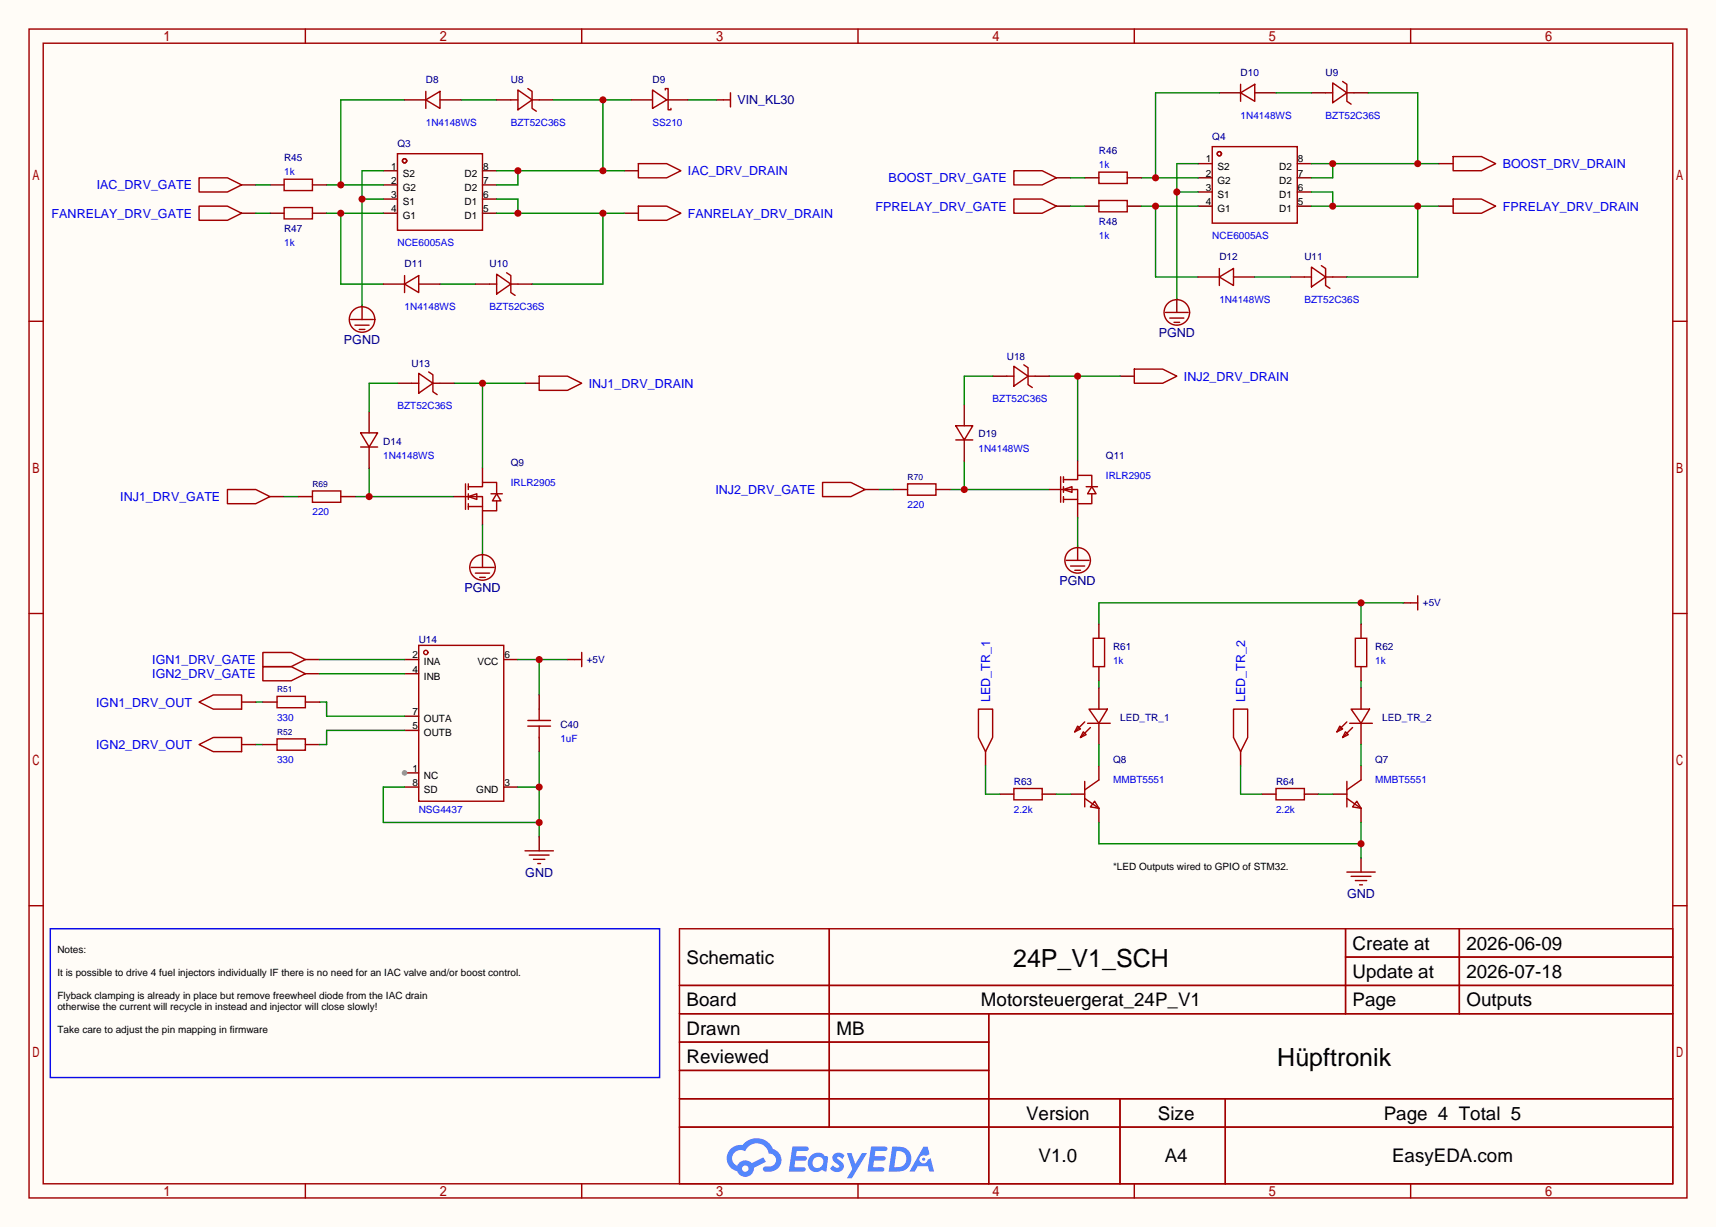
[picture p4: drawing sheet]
<svg xmlns="http://www.w3.org/2000/svg" width="308mm" height="220mm" viewBox="0 0 308 220" stroke-linecap="round" stroke-linejoin="round" font-family="sans-serif">
<path d="M0 0h307.6v220h-307.6z" fill="#fffcf7"/>
<g fill="none" stroke="#a10000" stroke-width=".25">
<path d="M5.2 5.2h297.2v209.6h-297.2zM7.7 7.7h292.1v204.5h-292.1zM54.7 5.2v2.5M104.3 5.2v2.5M153.8 5.2v2.5M203.3 5.2v2.5M252.9 5.2v2.5M5.2 57.6h2.5M299.8 57.6h2.6M5.2 110h2.5M299.8 110h2.6M5.2 162.4h2.5"/>
<path d="M121.8 166.5h178v45.7h-178zM121.8 176.7h178M148.7 166.5v35.6M241.2 166.5v15.2M241.2 171.6h58.6M261.6 166.5v15.2M299.8 162.4h2.6M121.8 181.7h178M121.8 186.8h55.4M121.8 197h178M121.8 191.9h55.4M177.2 181.7v30.5"/>
<path d="M200.8 197v15.2M219.6 197v15.2M54.7 212.2v2.6M104.3 212.2v2.6M121.8 202.1h178M153.8 212.2v2.6M203.3 212.2v2.6M252.9 212.2v2.6"/>
</g>
<g fill="#5487ff">
<path d="M149.5 206.9a1.3 1.3 0 0 1 1.9 .3l-.4 .6a.54 .54 0 0 0-1-.2l.2 .2a1.58 1.58 0 0 1 1 1.5 1.43 1.43 0 0 1-2.4 .2l.5-.6a.64 .64 0 0 0 .5 .5 .64 .64 0 0 0 .6-.3l-.1-.3a1.6 1.6 0 0 1-1.1-1.5z"/>
<path d="M151.8 206.7h.8l.7 2 1.2-2h.9l-2.7 4.5h-.9l1-1.6z"/>
<path d="M142 205.5h1.7a1.31 1.31 0 0 1 1.2 .2 .4 .4 0 0 1-.3 .6h-1.8l-.1 1h1.6a.4 .4 0 0 1 .3 .4 .4 .4 0 0 1-.4 .4h-1.6l-.2 1.2 .8-.1a1.23 1.23 0 0 1 1.2 .2 .39 .39 0 0 1-.4 .6h-2.6z"/>
<path d="M156.1 205.5h1.7a1.32 1.32 0 0 1 1.2 .2 .39 .39 0 0 1-.3 .6h-1.8l-.1 1h1.6a.4 .4 0 0 1 .4 .4 .4 .4 0 0 1-.5 .4h-1.6l-.2 1.1h.8a1.23 1.23 0 0 1 1.2 .2 .39 .39 0 0 1-.4 .6h-2.6z"/>
<path d="M165.5 205.6h.8l.3 1.3-.6 .3a.75 .75 0 0 0-1.1 .3 .75 .75 0 0 0 .5 1.1 .75 .75 0 0 0 .9-.7l.5-.3 .6 2.4h-.8l-.3-.9h-1.8l-.5 .9h-1z"/>
<path d="M159.9 205.6l-.6 4.4h1.4a2.27 2.27 0 0 0 2.7-2.3 2.27 2.27 0 0 0-2.7-2.1zM160.7 206.3a1.5 1.5 0 0 1 1.8 1.6 1.5 1.5 0 0 1-1.9 1.3h-.3z"/>
<path d="M145.4 207.2a1.62 1.62 0 0 0-.4 2.1 1.62 1.62 0 0 0 2 .6l.3-.2 .4 .2 .4 .1 .3-2.4-.1-.3-.5-.1a1.58 1.58 0 0 0-2.4 0zM146 207.7a.98 .98 0 0 1 1.5 .2 .98 .98 0 0 1-.6 1.4 .94 .94 0 0 1-1.2-.4 .94 .94 0 0 1 .3-1.2z"/>
<path d="M131 206a2.37 2.37 0 0 0 1.1 4 1.54 1.54 0 0 0 1.8 1 1.54 1.54 0 0 0 1.2-1.6l2.2-1.1-.5-.8-2.1 1a1.57 1.57 0 0 0-2.6 .5 1.5 1.5 0 0 1-.7-2.1 1.5 1.5 0 0 1 2.2-.5 2.23 2.23 0 0 1 2.3-1.4 2.23 2.23 0 0 1 2 1.8 1.16 1.16 0 0 1 1.2 1.1 1.16 1.16 0 0 1-1.1 1.2h-.7a.47 .47 0 0 0-.5 .4 .47 .47 0 0 0 .4 .5 2.23 2.23 0 0 0 2.2-.6 2.23 2.23 0 0 0 .5-2.3 2.16 2.16 0 0 0-1.3-1.1 3.2 3.2 0 0 0-5.5-.7l-1.1 .1zM133 209.5a.6 .6 0 0 1 1.2 0 .6 .6 0 0 1-1.2 0z"/>
<circle cx="165.6" cy="207.8" r=".28"/>
</g>
<g fill="none" stroke="#a10000" stroke-width=".25">
<path d="M75.1 115.7h15.2v27.9h-15.2z"/>
<circle cx="76.3" cy="117" r=".38"/>
</g>
<path d="M72.5 118.2h2.6M72.5 120.8h2.6M72.5 128.4h2.6M72.5 130.9h2.6M72.5 138.6h2.6" fill="none" stroke="#870000" stroke-width=".25"/>
<circle cx="72.5" cy="138.6" r=".51" fill="#999"/>
<path d="M90.3 118.2h2.5M72.5 141.1h2.6M90.3 141.1h2.5" fill="none" stroke="#870000" stroke-width=".25"/>
<path d="M92.8 118.2h8.9M96.6 118.2v6.4" fill="none" stroke="#008700" stroke-width=".25"/>
<circle cx="96.6" cy="118.2" r=".63" fill="#c00"/>
<path d="M96.6 134.7v15.3M72.5 141.1h-3.8v6.3h27.9M92.8 141.1h3.8" fill="none" stroke="#008700" stroke-width=".25"/>
<g fill="#c00">
<circle cx="96.6" cy="141.1" r=".63"/>
<circle cx="96.6" cy="147.4" r=".63"/>
</g>
<g fill="none" stroke="#870000" stroke-width=".25">
<path d="M94.1 68.7h2.5M86.5 99.2v2.5M54.7 118.2h2.6M101.7 118.2h1.3M43.3 125.9h2.5M43.3 133.5h2.5M47.1 125.9h2.6M47.1 133.5h2.6M54.7 120.8h2.6M54.7 125.9h2.6M54.7 133.5h2.6M96.6 124.6v2.5"/>
<path d="M96.6 132.2v2.5M96.6 150v2.5"/>
</g>
<g fill="none" stroke="#a10000" stroke-width=".25">
<path d="M96.6 67.4h5.1l2.6 1.3-2.6 1.3h-5.1zM47.1 117h5.1l2.5 1.2-2.5 1.3h-5.1zM47.1 119.5h5.1l2.5 1.3-2.5 1.2h-5.1zM84.5 101.7h4M85.2 102.7h2.6M86 103.5h1M103 118.2h1.3M104.3 117v2.5M35.7 125.9l2.5-1.3h5.1v2.5h-5.1zM35.7 133.5l2.5-1.3h5.1v2.5h-5.1zM49.7 124.8h5v2.1h-5zM49.7 132.5h5v2h-5z"/>
<path d="M94.6 130.2h4.1M94.6 129.2h4.1M96.6 127.1v2.1M96.6 130.2v2M94.1 152.5h5.1M94.9 153.3h3.5M95.6 154.1h2.1M96.4 154.8h.5"/>
<circle cx="86.5" cy="101.7" r="2.29"/>
</g>
<path d="M63.6 89h17.8M66.2 83.9v5.1M57.3 118.2h15.2M45.8 125.9h1.3M45.8 133.5h1.3M57.3 120.8h15.2M57.3 125.9h1.2v2.5h14" fill="none" stroke="#008700" stroke-width=".25"/>
<path d="M9 166.5h109.2v26.7h-109.2z" fill="none" stroke="#00c" stroke-width=".25"/>
<circle cx="66.2" cy="89" r=".63" fill="#c00"/>
<path d="M81.4 68.7h12.7M86.5 68.7v15.2" fill="none" stroke="#008700" stroke-width=".25"/>
<circle cx="86.5" cy="68.7" r=".63" fill="#c00"/>
<g fill="none" stroke="#a10000" stroke-width=".25">
<path d="M50.9 37.2h5.1v2h-5.1zM71.2 27.6h15.3v13.7h-15.3zM62.9 57.3h4M63.6 58.3h2.6M64.4 59.1h1M64.6 77.6h3.1l-1.5 2.5zM73.8 68.7h1.3M75.1 66.9l2.5 1.8-2.5 1.8zM76.8 66.7l.8 .5v3l.8 .5M77.6 68.7h1.3M64.6 80.1h3.1"/>
<circle cx="72.5" cy="28.8" r=".38"/>
<circle cx="64.9" cy="57.3" r="2.29"/>
</g>
<g fill="none" stroke="#870000" stroke-width=".25">
<path d="M48.4 38.2h2.5M56 38.2h2.5M68.7 38.2h2.5M68.7 30.6h2.5M68.7 33.1h2.5M68.7 35.7h2.5M86.5 38.2h2.5M86.5 30.6h2.5M86.5 33.1h2.5M86.5 35.7h2.5M64.9 54.7v2.6M66.2 73.8v3.8"/>
<path d="M71.2 68.7h2.6M78.9 68.7h2.5M66.2 80.1v3.8"/>
</g>
<path d="M64.9 35.7h3.8M68.7 30.6h-3.8v24.1" fill="none" stroke="#008700" stroke-width=".25"/>
<circle cx="64.9" cy="35.7" r=".63" fill="#c00"/>
<path d="M72.5 17.9h-11.4v15.2M82.7 17.9h6.3M58.5 33.1h10.2M50.9 89h2.6" fill="none" stroke="#008700" stroke-width=".25"/>
<path d="M43.3 33.1h2.5M111.9 38.2h2.5M48.4 89h2.5" fill="none" stroke="#870000" stroke-width=".25"/>
<path d="M35.7 31.9h5.1l2.5 1.2-2.5 1.3h-5.1zM114.4 37h5.1l2.5 1.2-2.5 1.3h-5.1zM40.8 87.8h5l2.6 1.2-2.6 1.3h-5z" fill="none" stroke="#a10000" stroke-width=".25"/>
<circle cx="61.1" cy="33.1" r=".63" fill="#c00"/>
<path d="M76.3 17.9l2.6-1.5v3zM76.3 16.4v3M91.6 17.9h1.2M92.8 16.1l2.6 1.8-2.6 1.8zM94.6 15.9l.8 .5v3l.7 .5M95.4 17.9h1.2" fill="none" stroke="#a10000" stroke-width=".25"/>
<path d="M72.5 17.9h3.8M78.9 17.9h3.8M89 17.9h2.6M96.6 17.9h2.6" fill="none" stroke="#870000" stroke-width=".25"/>
<path d="M58.5 38.2h10.2M61.1 38.2v12.7h7.6" fill="none" stroke="#008700" stroke-width=".25"/>
<circle cx="61.1" cy="38.2" r=".63" fill="#c00"/>
<path d="M128.4 17.9h1.3M43.3 38.2h2.5M48.4 33.1h2.5M56 33.1h2.5M111.9 30.6h2.5" fill="none" stroke="#870000" stroke-width=".25"/>
<path d="M129.7 17.9h1.2M130.9 16.6v2.6M35.7 37h5.1l2.5 1.2-2.5 1.3h-5.1zM50.9 32.1h5.1v2.1h-5.1zM114.4 29.3h5.1l2.5 1.3-2.5 1.3h-5.1z" fill="none" stroke="#a10000" stroke-width=".25"/>
<path d="M99.2 17.9h14M108.1 17.9v12.7M123.3 17.9h5.1M89 30.6h22.9M92.8 30.6v2.5h-3.8M78.9 50.9h6.3" fill="none" stroke="#008700" stroke-width=".25"/>
<g fill="#c00">
<circle cx="92.8" cy="30.6" r=".63"/>
<circle cx="108.1" cy="30.6" r=".63"/>
<circle cx="108.1" cy="17.9" r=".63"/>
</g>
<path d="M89 38.2h22.9M89 35.7h3.8v2.5M108.1 38.2v12.7h-12.7" fill="none" stroke="#008700" stroke-width=".25"/>
<g fill="#c00">
<circle cx="92.8" cy="38.2" r=".63"/>
<circle cx="108.1" cy="38.2" r=".63"/>
</g>
<g fill="none" stroke="#a10000" stroke-width=".25">
<path d="M197 35.9h5.1v2.1h-5.1zM217.3 26.3h15.2v13.7h-15.2zM72.5 50.9l2.6-1.5v3.1zM72.5 49.4v3.1M87.8 50.9h1.2M89 49.1l2.6 1.8-2.6 1.8zM90.8 48.9l.8 .5v3.1l.7 .5M91.6 50.9h1.2M208.9 56h4.1M209.7 57h2.5M210.4 57.8h1.1"/>
<circle cx="218.6" cy="27.6" r=".38"/>
<circle cx="210.9" cy="56" r="2.29"/>
</g>
<g fill="none" stroke="#870000" stroke-width=".25">
<path d="M194.4 37h2.6M202.1 37h2.5M214.8 37h2.5M214.8 29.3h2.5M214.8 31.9h2.5M214.8 34.4h2.5M232.5 37h2.6M232.5 29.3h2.6M232.5 31.9h2.6M232.5 34.4h2.6M68.7 50.9h3.8M75.1 50.9h3.8"/>
<path d="M85.2 50.9h2.6M92.8 50.9h2.6M210.9 53.5v2.5"/>
</g>
<path d="M210.9 34.4h3.9M214.8 29.3h-3.9v24.2" fill="none" stroke="#008700" stroke-width=".25"/>
<circle cx="210.9" cy="34.4" r=".63" fill="#c00"/>
<path d="M222.4 16.6l2.5-1.5v3.1zM222.4 15.1v3.1M237.6 16.6h1.3M238.9 14.9l2.5 1.7-2.5 1.8zM240.7 14.6l.7 .5v3.1l.8 .5M241.4 16.6h1.3" fill="none" stroke="#a10000" stroke-width=".25"/>
<path d="M218.6 16.6h3.8M224.9 16.6h3.8M235.1 16.6h2.5M242.7 16.6h2.5" fill="none" stroke="#870000" stroke-width=".25"/>
<path d="M218.6 16.6h-11.5v15.3M228.7 16.6h6.4M204.6 31.9h10.2" fill="none" stroke="#008700" stroke-width=".25"/>
<circle cx="207.1" cy="31.9" r=".63" fill="#c00"/>
<path d="M204.6 37h10.2M207.1 37v12.7h7.7" fill="none" stroke="#008700" stroke-width=".25"/>
<circle cx="207.1" cy="37" r=".63" fill="#c00"/>
<path d="M194.4 31.9h2.6M202.1 31.9h2.5M214.8 49.7h3.8M221.1 49.7h3.8M231.3 49.7h2.5M238.9 49.7h2.5" fill="none" stroke="#870000" stroke-width=".25"/>
<path d="M197 30.9h5.1v2h-5.1zM218.6 49.7l2.5-1.6v3.1zM218.6 48.1v3.1M233.8 49.7h1.3M235.1 47.9l2.5 1.8-2.5 1.7zM236.9 47.6l.7 .5v3.1l.8 .5M237.6 49.7h1.3" fill="none" stroke="#a10000" stroke-width=".25"/>
<path d="M245.2 16.6h8.9v12.7M235.1 29.3h22.8M238.9 29.3v2.6h-3.8M224.9 49.7h6.4" fill="none" stroke="#008700" stroke-width=".25"/>
<g fill="#c00">
<circle cx="238.9" cy="29.3" r=".63"/>
<circle cx="254.1" cy="29.3" r=".63"/>
</g>
<path d="M235.1 37h22.8M235.1 34.4h3.8v2.6M254.1 37v12.7h-12.7" fill="none" stroke="#008700" stroke-width=".25"/>
<g fill="#c00">
<circle cx="238.9" cy="37" r=".63"/>
<circle cx="254.1" cy="37" r=".63"/>
</g>
<g fill="none" stroke="#870000" stroke-width=".25">
<path d="M113.2 17.9h3.8M119.5 17.9h3.8M189.4 37h2.5M189.4 31.9h2.5M257.9 37h2.6M257.9 29.3h2.6M251.6 108.1h1.3M197 123.3v3.8M197 129.7v3.8M197 137.3v2.5M244 123.3v3.8M244 129.7v3.8"/>
<path d="M244 137.3v2.5M191.9 142.4h2.5M197 144.9v2.5M238.9 142.4h2.5M244 144.9v2.5"/>
</g>
<g fill="none" stroke="#a10000" stroke-width=".25">
<path d="M117 16.1l2.5 1.8-2.5 1.5zM119.3 16.1v-.2h.5v3.8h.5v-.3M181.7 30.6h5.1l2.6 1.3-2.6 1.2h-5.1zM181.7 35.7h5.1l2.6 1.3-2.6 1.2h-5.1zM260.5 35.7h5.1l2.5 1.3-2.5 1.2h-5.1zM260.5 28.1h5.1l2.5 1.2-2.5 1.3h-5.1zM252.9 108.1h1.2M254.1 106.8v2.5M193.2 130.2l.5 .5-1 .5zM194.2 131.2l.5 .5-1 .5zM194.4 129.4l-1.7 1.8M194.9 129.7h4.1"/>
<path d="M195.2 127.1h3.3l-1.5 2.6zM195.5 130.4l-1.8 1.8M197 139.8l-2.6 1.8M240.2 130.2l.5 .5-1.1 .5zM241.2 131.2l.5 .5-1 .5zM241.4 129.4l-1.8 1.8M241.9 129.7h4.1M242.2 127.1h3.3l-1.5 2.6zM242.4 130.4l-1.7 1.8M244 139.8l-2.6 1.8M194.4 143.1l2.6 1.8M194.4 140.1v4.6"/>
<path d="M196.2 143.6l.8 1.3-1.5-.2zM241.4 143.1l2.6 1.8M241.4 140.1v4.6M243.2 143.6l.8 1.3-1.6-.2z"/>
</g>
<path d="M45.8 33.1h2.6M45.8 38.2h2.6M191.9 31.9h2.5M191.9 37h2.5M244 108.1v3.8M251.6 108.1h-54.6v3.8M72.5 130.9h-14v2.6h-1.2M197 122v1.3M197 133.5v3.8M244 122v1.3M244 133.5v3.8" fill="none" stroke="#008700" stroke-width=".25"/>
<circle cx="244" cy="108.1" r=".63" fill="#c00"/>
<path d="M197 111.9v2.5M197 119.5v2.5M244 111.9v2.5M244 119.5v2.5M179.2 142.4h2.5M186.8 142.4h2.6M226.2 142.4h2.5M233.8 142.4h2.5M244 153.8v2.5" fill="none" stroke="#870000" stroke-width=".25"/>
<path d="M196 114.4h2v5.1h-2zM243 114.4h2v5.1h-2zM181.7 141.4h5.1v2h-5.1zM228.7 141.4h5.1v2h-5.1zM241.4 156.3h5.1M242.2 157.1h3.5M243 157.9h2M243.7 158.6h.5" fill="none" stroke="#a10000" stroke-width=".25"/>
<path d="M189.4 142.4h2.5M197 147.4v3.9h47M236.3 142.4h2.6M244 147.4v6.4" fill="none" stroke="#008700" stroke-width=".25"/>
<circle cx="244" cy="151.3" r=".63" fill="#c00"/>
<path d="M200.8 67.4h2.5M53.5 89h2.5M61.1 89h2.5M81.4 89h2.5M86.5 83.9v2.6M86.5 91.6v2.5M193.2 97.9v2.6M176.7 134.7v2.6M222.4 134.7v2.6" fill="none" stroke="#870000" stroke-width=".25"/>
<g fill="none" stroke="#a10000" stroke-width=".25">
<path d="M203.3 66.2h5.1l2.5 1.2-2.5 1.3h-5.1zM56 88h5.1v2h-5.1zM83.4 86.7v4.6M83.9 89h2.6v2.6h2.5v-1.8M83.9 87.2h2.6v-.7h2.5v2M83.9 89l1.6-.5v1zM83.9 86.7v1.1M83.9 88.5v1M83.9 90.3v1M83.9 90.8h2.6M88 88.5h2M89 88.5l.8 1.3h-1.5z"/>
<path d="M191.1 100.5h4.1M191.9 101.5h2.5M192.7 102.2h1M175.4 127.1h2.5v5.1l-1.2 2.5-1.3-2.5zM221.1 127.1h2.5v5.1l-1.2 2.5-1.3-2.5z"/>
<circle cx="193.2" cy="100.5" r="2.29"/>
</g>
<path d="M71.2 68.7h-5v5.1M86.5 94.1v5.1M170.3 87.8h17.8M172.8 82.7v5.1M176.7 137.3v5.1h2.5M222.4 137.3v5.1h3.8" fill="none" stroke="#008700" stroke-width=".25"/>
<circle cx="172.8" cy="87.8" r=".63" fill="#c00"/>
<path d="M188.1 67.4h12.7M193.2 67.4v15.3" fill="none" stroke="#008700" stroke-width=".25"/>
<circle cx="193.2" cy="67.4" r=".63" fill="#c00"/>
<g fill="none" stroke="#a10000" stroke-width=".25">
<path d="M171.3 76.3h3.1l-1.6 2.6zM171.3 78.9h3.1M180.5 67.4h1.2M181.7 65.7l2.6 1.7-2.6 1.8zM183.5 65.4l.8 .5v3.1l.7 .5M184.3 67.4h1.2M147.4 86.5h5.1l2.6 1.3-2.6 1.2h-5.1zM162.7 86.7h5.1v2.1h-5.1zM190.1 85.5v4.5M190.6 87.8h2.6v2.5h2.5v-1.8M190.6 86h2.6v-.8h2.5v2M190.6 87.8l1.6-.6v1.1z"/>
<path d="M190.6 85.5v1M190.6 87.2v1.1M190.6 89v1M190.6 89.5h2.6M194.7 87.2h2M195.7 87.2l.8 1.3h-1.6z"/>
</g>
<path d="M172.8 72.5v3.8M172.8 78.9v3.8M177.9 67.4h2.6M185.5 67.4h2.6M155.1 87.8h2.5M160.1 87.8h2.6M167.8 87.8h2.5M188.1 87.8h2.5M193.2 82.7v2.5M193.2 90.3v2.5" fill="none" stroke="#870000" stroke-width=".25"/>
<path d="M177.9 67.4h-5.1v5.1M157.6 87.8h2.5M193.2 92.8v5.1" fill="none" stroke="#008700" stroke-width=".25"/>
<g font-size="4.5">
<text x="181.6" y="173.4">24P_V1_SCH</text>
<text x="229" y="191.1">Hüpftronik</text>
</g>
<g font-size="3.4">
<text x="123.1" y="172.8">Schematic</text>
<text x="242.5" y="170.3">Create at</text>
<text x="262.9" y="170.3">2026-06-09</text>
<text x="242.5" y="175.3">Update at</text>
<text x="262.9" y="175.3">2026-07-18</text>
<text x="123.1" y="180.4">Board</text>
<text x="123.1" y="185.5">Drawn</text>
<text x="149.9" y="185.5">MB</text>
<text x="175.8" y="180.4">Motorsteuergerat_24P_V1</text>
<text x="242.5" y="180.4">Page</text>
<text x="262.9" y="180.4">Outputs</text>
<text x="123.1" y="190.6">Reviewed</text>
<text x="183.9" y="200.7">Version</text>
<text x="207.6" y="200.7">Size</text>
<text x="248" y="200.7">Page 4 Total 5</text>
<text x="186.2" y="208.4">V1.0</text>
<text x="208.8" y="208.4">A4</text>
<text x="249.5" y="208.4">EasyEDA.com</text>
</g>
<g font-size="2.2" fill="#000080">
<text x="132.2" y="18.7">VIN_KL30</text>
<text x="61.7" y="61.7">PGND</text>
<text x="207.7" y="60.4">PGND</text>
<text x="83.2" y="106.1">PGND</text>
<text x="189.9" y="104.8">PGND</text>
<text x="94.2" y="157.2">GND</text>
<text x="241.5" y="161">GND</text>
</g>
<g font-size="2.2" fill="#00f">
<text x="17.4" y="34">IAC_DRV_GATE</text>
<text x="123.3" y="31.4">IAC_DRV_DRAIN</text>
<text x="159.3" y="32.7">BOOST_DRV_GATE</text>
<text x="269.4" y="30.2">BOOST_DRV_DRAIN</text>
<text x="9.3" y="39">FANRELAY_DRV_GATE</text>
<text x="123.3" y="39">FANRELAY_DRV_DRAIN</text>
<text x="156.9" y="37.8">FPRELAY_DRV_GATE</text>
<text x="269.4" y="37.8">FPRELAY_DRV_DRAIN</text>
<text x="105.5" y="69.5">INJ1_DRV_DRAIN</text>
<text x="212.2" y="68.3">INJ2_DRV_DRAIN</text>
<text x="21.6" y="89.8">INJ1_DRV_GATE</text>
<text x="128.2" y="88.6">INJ2_DRV_GATE</text>
<text x="27.3" y="119.1">IGN1_DRV_GATE</text>
<text x="27.3" y="121.6">IGN2_DRV_GATE</text>
<text x="177.5" y="125.9" transform="rotate(-90 177.5 125.9)">LED_TR_1</text>
<text x="223.2" y="125.9" transform="rotate(-90 223.2 125.9)">LED_TR_2</text>
<text x="17.2" y="126.7">IGN1_DRV_OUT</text>
<text x="17.2" y="134.3">IGN2_DRV_OUT</text>
</g>
<g font-size="1.8" fill="#000080">
<text x="76.3" y="14.9">D8</text>
<text x="91.6" y="14.9">U8</text>
<text x="117" y="14.9">D9</text>
<text x="222.4" y="13.6">D10</text>
<text x="237.6" y="13.6">U9</text>
<text x="50.9" y="28.9">R45</text>
<text x="71.2" y="26.3">Q3</text>
<text x="197" y="27.6">R46</text>
<text x="217.3" y="25.1">Q4</text>
<text x="50.9" y="41.6">R47</text>
<text x="197" y="40.3">R48</text>
<text x="72.5" y="47.9">D11</text>
<text x="87.8" y="47.9">U10</text>
<text x="218.6" y="46.7">D12</text>
<text x="233.8" y="46.7">U11</text>
<text x="73.8" y="65.7">U13</text>
<text x="180.5" y="64.4">U18</text>
<text x="68.7" y="79.7">D14</text>
<text x="91.6" y="83.5">Q9</text>
<text x="175.4" y="78.4">D19</text>
<text x="198.2" y="82.2">Q11</text>
<text x="255" y="108.6">+5V</text>
<text x="75.1" y="115.2">U14</text>
<text x="105.2" y="118.8">+5V</text>
<text x="199.5" y="116.5">R61</text>
<text x="246.5" y="116.5">R62</text>
<text x="100.5" y="130.5">C40</text>
<text x="200.8" y="129.2">LED_TR_1</text>
<text x="247.8" y="129.2">LED_TR_2</text>
<text x="199.5" y="136.8">Q8</text>
<text x="246.5" y="136.8">Q7</text>
<text x="181.7" y="140.6">R63</text>
<text x="228.7" y="140.6">R64</text>
</g>
<g font-size="1.8" fill="#00f">
<text x="76.3" y="22.5">1N4148WS</text>
<text x="91.6" y="22.5">BZT52C36S</text>
<text x="117" y="22.5">SS210</text>
<text x="222.4" y="21.3">1N4148WS</text>
<text x="237.6" y="21.3">BZT52C36S</text>
<text x="50.9" y="31.4">1k</text>
<text x="197" y="30.2">1k</text>
<text x="50.9" y="44.1">1k</text>
<text x="71.2" y="44.1">NCE6005AS</text>
<text x="197" y="42.9">1k</text>
<text x="217.3" y="42.9">NCE6005AS</text>
<text x="72.5" y="55.6">1N4148WS</text>
<text x="87.8" y="55.6">BZT52C36S</text>
<text x="218.6" y="54.3">1N4148WS</text>
<text x="233.8" y="54.3">BZT52C36S</text>
<text x="71.2" y="73.3">BZT52C36S</text>
<text x="177.9" y="72.1">BZT52C36S</text>
<text x="68.7" y="82.2">1N4148WS</text>
<text x="175.4" y="81">1N4148WS</text>
<text x="91.6" y="87.1">IRLR2905</text>
<text x="198.2" y="85.8">IRLR2905</text>
<text x="56" y="92.4">220</text>
<text x="162.7" y="91.1">220</text>
<text x="199.5" y="119.1">1k</text>
<text x="246.5" y="119.1">1k</text>
<text x="49.7" y="129.2">330</text>
<text x="49.7" y="136.8">330</text>
<text x="100.5" y="133">1uF</text>
<text x="199.5" y="140.4">MMBT5551</text>
<text x="246.5" y="140.4">MMBT5551</text>
<text x="75.1" y="145.7">NSG4437</text>
<text x="181.7" y="145.7">2.2k</text>
<text x="228.7" y="145.7">2.2k</text>
</g>
<g font-size="1.8">
<text x="216.2" y="29.1">1</text>
<text x="232.7" y="29.1">8</text>
<text x="70.1" y="30.4">1</text>
<text x="70.1" y="32.9">2</text>
<text x="70.1" y="35.5">3</text>
<text x="72.2" y="31.7">S2</text>
<text x="72.2" y="34.2">G2</text>
<text x="83.3" y="34.2">D2</text>
<text x="83.3" y="31.7">D2</text>
<text x="86.6" y="35.5">6</text>
<text x="86.6" y="32.9">7</text>
<text x="86.6" y="30.4">8</text>
<text x="216.2" y="31.7">2</text>
<text x="216.2" y="34.2">3</text>
<text x="218.2" y="30.4">S2</text>
<text x="218.2" y="32.9">G2</text>
<text x="218.2" y="35.5">S1</text>
<text x="229.3" y="35.5">D1</text>
<text x="229.3" y="32.9">D2</text>
<text x="229.3" y="30.4">D2</text>
<text x="232.7" y="34.2">6</text>
<text x="232.7" y="31.7">7</text>
<text x="70.1" y="38">4</text>
<text x="72.2" y="36.7">S1</text>
<text x="72.2" y="39.3">G1</text>
<text x="83.3" y="39.3">D1</text>
<text x="83.3" y="36.7">D1</text>
<text x="86.6" y="38">5</text>
<text x="216.2" y="36.7">4</text>
<text x="218.2" y="38">G1</text>
<text x="229.3" y="38">D1</text>
<text x="232.7" y="36.7">5</text>
<text x="73.9" y="118">2</text>
<text x="76" y="119.3">INA</text>
<text x="85.6" y="119.3">VCC</text>
<text x="90.4" y="118">6</text>
<text x="73.9" y="120.6">4</text>
<text x="76" y="121.8">INB</text>
<text x="73.9" y="128.2">7</text>
<text x="73.9" y="130.7">5</text>
<text x="76" y="129.5">OUTA</text>
<text x="76" y="132">OUTB</text>
<text x="73.9" y="138.3">1</text>
<text x="73.9" y="140.9">8</text>
<text x="76" y="139.6">NC</text>
<text x="76" y="142.2">SD</text>
<text x="85.4" y="142.2">GND</text>
<text x="90.4" y="140.9">3</text>
<text x="199.5" y="155.9">*LED Outputs wired to GPIO of STM32.</text>
<text x="10.3" y="170.9">Notes:</text>
<text x="10.3" y="174.9">It is possible to drive 4 fuel injectors individually IF there is no need for an IAC valve and/or boost control.</text>
<text x="10.3" y="179">Flyback clamping is already in place but remove freewheel diode from the IAC drain</text>
<text x="10.3" y="181">otherwise the current will recycle in instead and injector will close slowly!</text>
<text x="10.3" y="185.1">Take care to adjust the pin mapping in firmware</text>
</g>
<g font-size="1.5" fill="#000080">
<text x="56" y="87.3">R69</text>
<text x="162.7" y="86">R70</text>
<text x="49.7" y="124.1">R51</text>
<text x="49.7" y="131.8">R52</text>
</g>
</svg>
